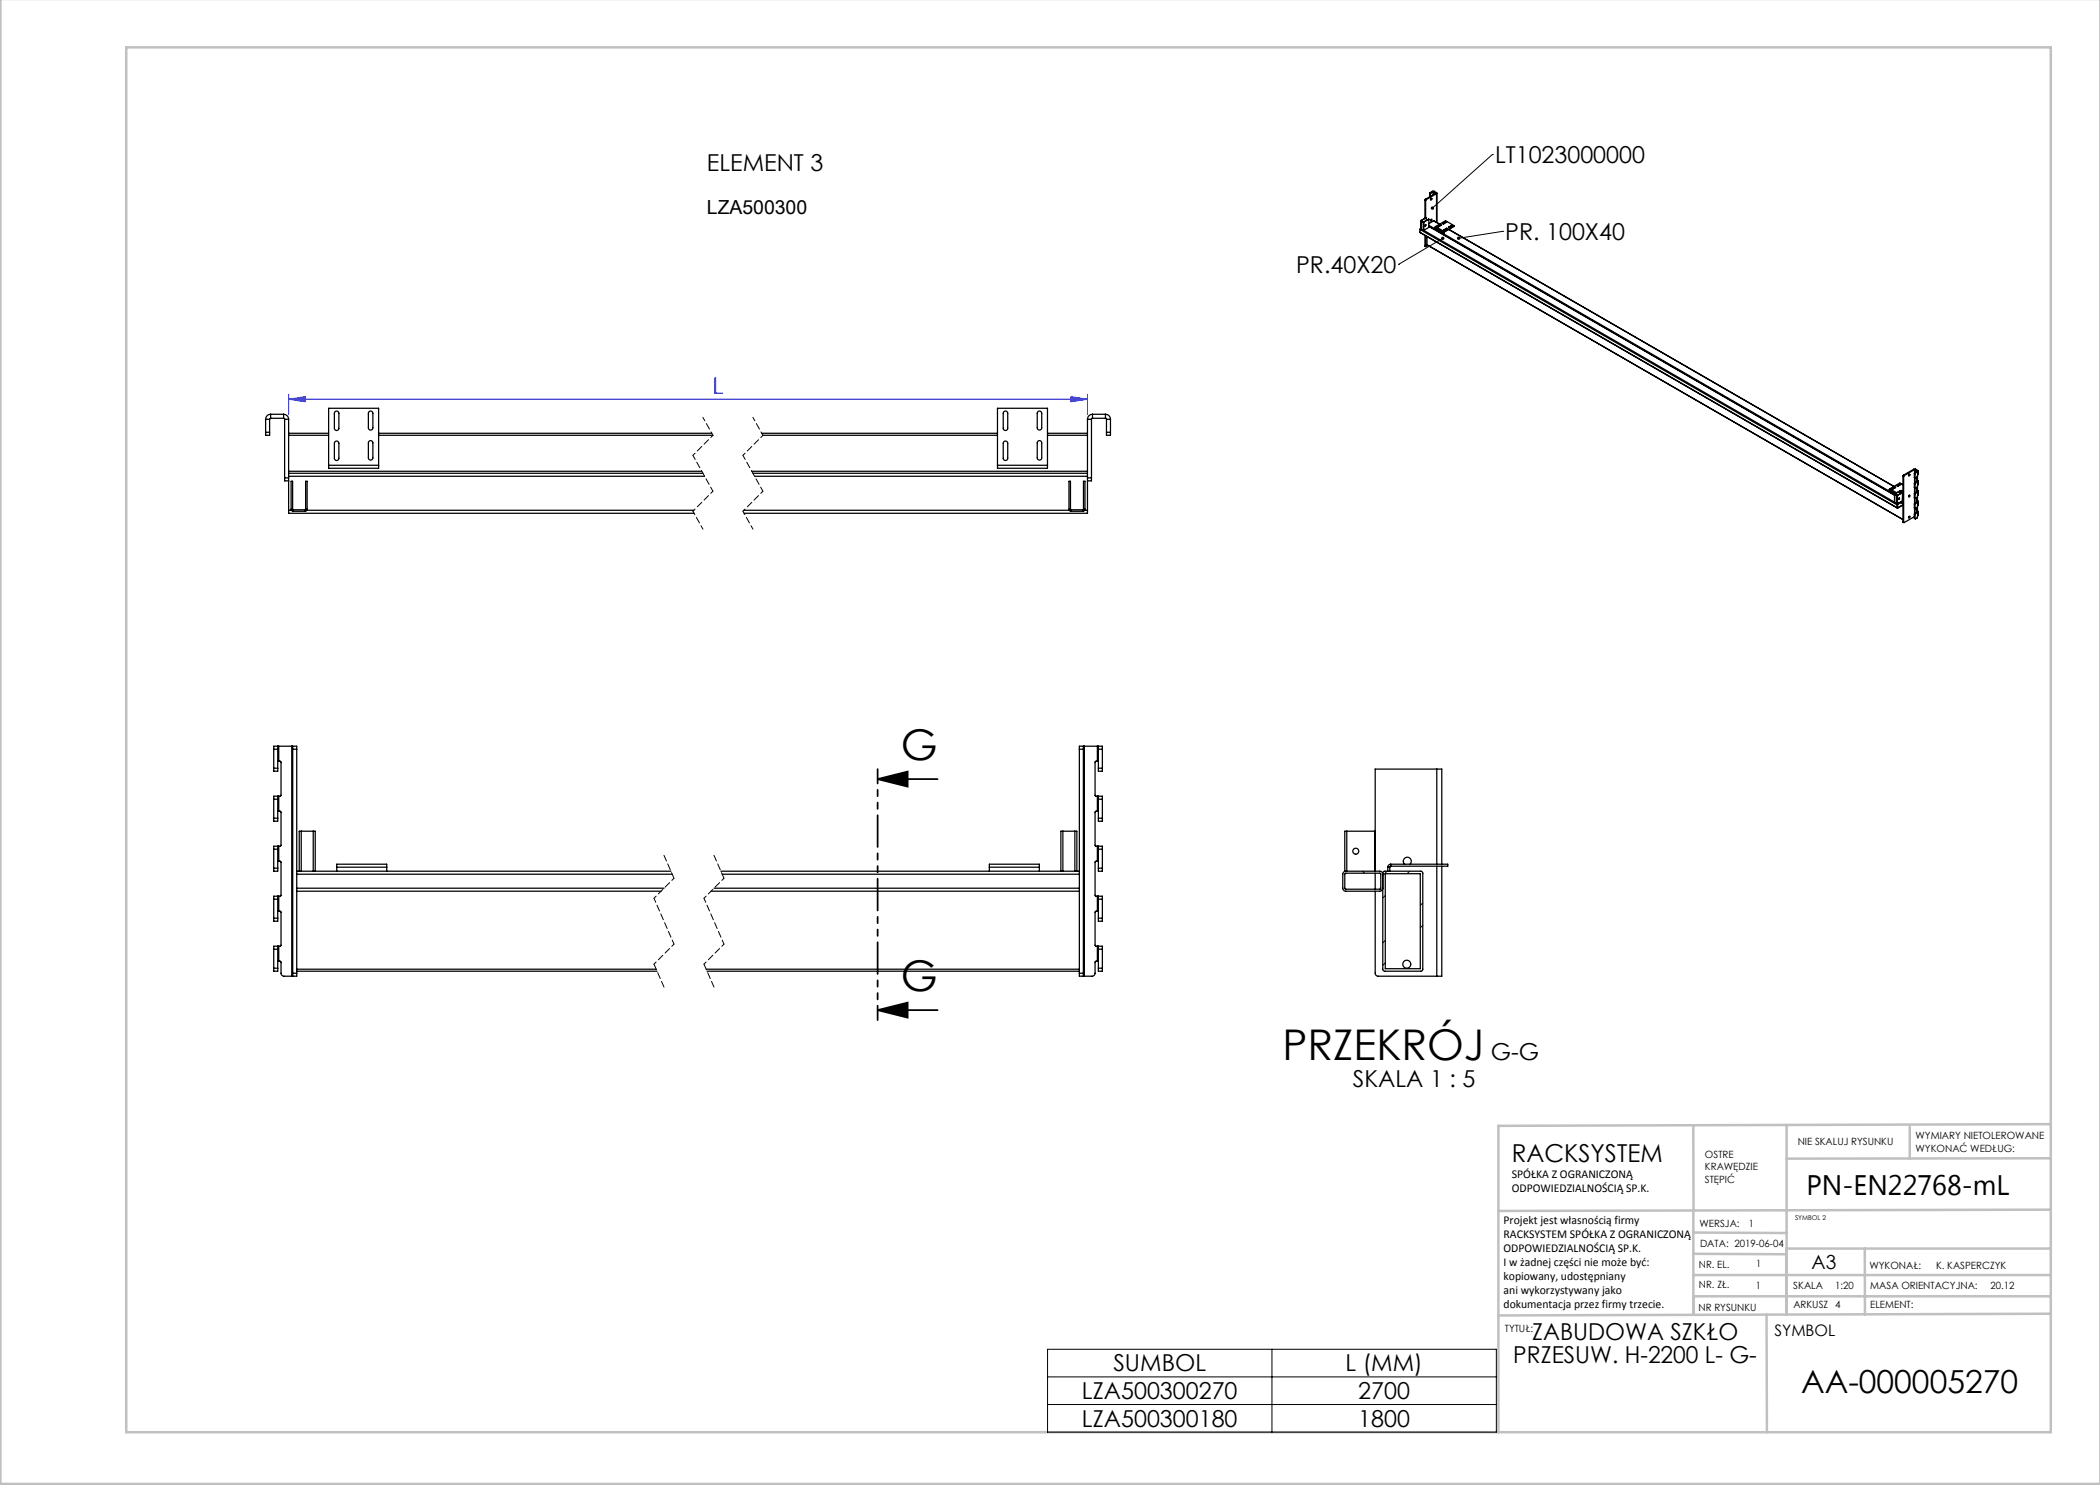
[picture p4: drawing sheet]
<svg xmlns="http://www.w3.org/2000/svg" width="420mm" height="297mm" viewBox="0 0 420 297" stroke-linecap="round" stroke-linejoin="round" font-family="sans-serif">
<path d="M175.5 155.8h12M175.5 155.8l6-1.5v3zM175.5 202h12M175.5 202l6-1.5v3z" fill="none" stroke="#000" stroke-width=".35"/>
<path d="M57.7 79.8l3.3-.5v1.1zM57.7 78.8v4.1M57.7 79.8h159.8M214.2 79.3l3.3 .5-3.3 .6zM217.5 78.8v4.1" fill="none" stroke="#00f" stroke-width=".2"/>
<path d="M132.8 171.1l2 4.6M142.8 171.1l2 4.6M130.8 192.8l2 4.6M140.8 192.8l2 4.6" fill="none" stroke="#000" stroke-width=".2" stroke-dasharray="1.3 .6"/>
<path d="M142.6 87.1l-4 4M142.6 98.2l-4 4M152.6 87.1l-4 4M152.6 98.2l-4 4M134.8 175.7l-4 4M144.8 175.7l-4 4M134.8 188.8l-4 4M144.8 188.8l-4 4" fill="none" stroke="#000" stroke-width=".2" stroke-dasharray="1.3 .6" stroke-dashoffset=".7"/>
<path d="M130.8 179.7l4 9.1M140.8 179.7l4 9.1" fill="none" stroke="#000" stroke-width=".2" stroke-dasharray="1.3 .6" stroke-dashoffset=".4"/>
<path d="M140.6 83.5l2 3.6M150.6 83.5l2 3.6M138.6 102.2l2 3.6M148.6 102.2l2 3.6" fill="none" stroke="#000" stroke-width=".2" stroke-dasharray="1.3 .6" stroke-dashoffset=".5"/>
<path d="M138.6 91.1l4 7.1M148.6 91.1l4 7.1" fill="none" stroke="#000" stroke-width=".2" stroke-dasharray="1.3 .6" stroke-dashoffset=".3"/>
<path d="M175.5 153.8v50.2" fill="none" stroke="#000" stroke-width=".35" stroke-dasharray="6.3 1.3 1.3 1.3 1.3 1.3" stroke-dashoffset="3.5"/>
<path d="M298.5 30.9h.1M298.5 30.9l-12 10.7M279.7 52.9h.1M288.6 47.7l-8.9 5.2M300.6 46.3h.1M300.6 46.3l-8.9 1.4M209.5 269.9h89.8v16.5h-89.8zM209.5 275.4h89.8M254.4 269.9v16.5M209.5 280.9h89.8" fill="none" stroke="#000" stroke-width=".2"/>
<g fill="none" stroke="#c0c0c0" stroke-width=".5">
<path d="M.1 -.1v296.9h419.9M25.2 9.5h385v276.9h-385zM338.7 225.2v16.9M357.3 225v37.9M382 225.4v6.3M410.1 224.8l-110.4 .4v61.2M410.1 231.7h-52.8M338.7 259.3h71.5M338.7 255h71.5M338.7 250.8l18.6 .1M338.7 246.5l18.6 .1M338.7 242.1v20.9"/>
<path d="M373 249.7v13.2M410.1 241.9l-110.4 .3M410.2 249.7h-52.9v13.2M353.3 262.9l.1 23.5M410.2 262.7l-110.5 .4"/>
</g>
<path d="M175.5 155.8l6-1.5v3zM175.5 202l6-1.5v3z" fill="#000"/>
<path d="M57.7 79.8l3.3-.5v1.1zM214.2 79.3l3.3 .5-3.3 .6z" fill="#00f"/>
<path d="M291.5 47.4l-.1 .3h.3h-.3a.34 .34 0 0 0 .4 .3 .34 .34 0 0 0 .2-.5 .34 .34 0 0 0-.5-.1zM288.3 47.4a.34 .34 0 0 0 0 .5 .34 .34 0 0 0 .4 0 .34 .34 0 0 0 .1-.4l-.2 .2 .2-.2-.2-.2zM286.2 41.4v.4l.3-.2-.3 .2a.34 .34 0 0 0 .5 .1 .34 .34 0 0 0 0-.5 .34 .34 0 0 0-.5 0z" fill="#000"/>
<g fill="none" stroke="#000" stroke-width=".25">
<path d="M285.1 39.8l-.1 .2M285.1 39.8l.1 .1M285.2 39.9l-.1 .2M285.9 38.7l.2 .1M285.9 38.7v.7M286 38.5l-.1 .2M286 38.5l.2 .1M286.1 38.8v.5M286.2 38.6l-.1 .2M286.2 39.7l-.1 .2M286.5 38.3h.3M286.5 38.3h.1"/>
<path d="M286.5 38.3l-.5 .2M286.6 38.3h.1M286.6 38.3l-.4 .3M286.6 38.3v.7M286.7 38.3l.5 .3M286.7 38.3v.6M286.8 38.3h-.1M286.8 38.3l.5 .2M287.2 38.6v.1M287.2 38.7h.1M287.3 38.5v.2M287.3 38.7l-2.1 1.2"/>
<path d="M287.3 38.5l-2.2 1.3M287.3 38.7v5.8M287.4 38.6v5.9M284 46.5l95.5 55.1M284 45.9l95.4 55.1M284 46.5l95.4 55.1M284 45.9v.6M284.1 45.7l.1 .1M284.1 45.7l-.1 .2M284.2 44.1v1.7M284.2 45.6l-.1 .1M284.2 44.1v.1"/>
<path d="M284.2 44.1h.1M284.2 44.2l.4 .2M284.2 45.8l.4 .3M284.3 44.1h.1M284.3 44.1l-.1 .1M284.3 44.1l.4 .3M284.6 44.4h.2M284.6 46.1h.2M284.6 44.4v1.7M284.7 44.4h.1M284.7 44.4h-.1M284.7 46.1l94.2 54.3"/>
<path d="M284.8 44.4v1.7M285 49.2l.2 .1M285 49.2l.1 .1M285 40l.1 .1M285 40v3.6M285 47.1v2.1M285.1 40.1v3.5M285.1 47.2v2.1M285.1 44.9l-.1 .3M285.3 43.6l-1.1 .5M285.3 43.6l-1 .5M285.3 43.6v.5"/>
<path d="M285.4 48.9l95.2 55M285.4 47.3v1.6M285.6 49.1l-.5 .2M285.8 45.2l93.1 53.8M285.8 43.8l-1 .6M285.8 43.8v1.7l-1 .6M285.8 43.8l-1.1 .6M285.8 45.1l93.6 54M285.8 45.3l93.1 53.7M286.3 43.9l-.2 .2M286.7 44.2l1.2 .6M286.7 44.2l-.9 .5"/>
<path d="M286.8 44.2h-.1M287 45.5l1.8 1M287 45.5v.2l1.8 1M287.1 45.3l-.1 .2M287.1 45.3l1.8 1M287.5 45.3v.1M287.5 45.4h.1M288.1 45l.1 .1M288.1 45.1h.1M288.1 45l-.6 .3M288.1 45v.1M288.1 45.1l-.6 .3"/>
<path d="M288.2 45.1l-.5 .3-.2-.1M288.6 44.7v.1M288.6 44.8h.1M288.8 46.5v.2M288.8 46h.1M288.8 46v.1M288.8 46.5h.1M288.9 46.3l-.1 .2M288.9 46.4l-.1 .1M288.9 46.3v.1M289.1 44.4l.2 .1M289.1 44.4l-.5 .3"/>
<path d="M289.1 44.4l-.5 .4M289.1 44.4h.1M289.3 45.7l.2 .1M289.3 45.7h.2M289.3 45.7l-.5 .3M289.3 45.7h.1M289.3 44.5l-.6 .3-.1-.1M289.5 45.8l-.6 .3-.1-.1M289.7 45.9l89.1 51.4M289.8 45.9l89 51.4M289.8 45.4h.1M290.3 45.1h.2"/>
<path d="M290.3 45.1l-.5 .3M290.3 45.1h.1M290.5 45.1l-.6 .4-.1-.1M290.9 45.2l-1.8-1.1-2 1.2M290.9 45.2l-2 1.1M290.9 45.2l-2 1.2M53.1 86.5v.6h.8v-.6M53.1 83.9h.8M53.1 86.5h.8M53.1 83.9v2.6M53.9 83.9v2.6M54.1 82.9a1 1 0 0 0-1 1"/>
<path d="M54.1 83.7l-.2 .2M54.1 82.9h2.6M54.1 83.7h2.6M54.1 82.9v.8M56.7 82.9a1 1 0 0 1 1 1M56.7 83.7l.2 .2M56.7 82.9v.8M56.9 95.6v.6h.8M56.9 83.9h.8M56.9 95.6h.8M56.9 83.9v11.7M57.7 95.6v.6"/>
<path d="M57.7 95.3h83.2M57.7 87.1h8M57.7 86.7h8M57.7 94.3h82.7M57.7 94.7h82.9M57.7 83.9v11.7M57.7 96.2v5.9M65.7 93.1v.6h10v-.6M65.7 93.1v-11.4h10v11.4M65.7 93.1h10M67 82.3l.3-.1 .4 .3 .1 3.2a.45 .45 0 0 1-.5 .4 .45 .45 0 0 1-.4-.4v-3zM67 88.3l.5-.1 .2 .3 .1 3.2a.45 .45 0 0 1-.5 .4 .45 .45 0 0 1-.4-.4v-3z"/>
<path d="M73.8 88.3l.5-.1 .2 .2 .1 3.2a.45 .45 0 0 1-.5 .4 .45 .45 0 0 1-.4-.4v-3zM73.8 82.3l.3-.1 .4 .3 .1 3.1a.45 .45 0 0 1-.5 .4 .45 .45 0 0 1-.4-.4v-2.9zM75.7 87.1h66.9M75.7 86.7h66.7M150.4 94.3h67.1M150.6 94.7h66.9M150.9 95.3h66.6M152.4 86.7h47.1M152.6 87.1h46.9M199.5 93.1v.6h10v-.6M199.5 93.1v-11.4h10v11.4M199.5 93.1h10"/>
<path d="M200.8 82.3l.5-.1 .2 .3v3.2a.45 .45 0 0 1-.4 .4 .45 .45 0 0 1-.5-.4v-3zM200.8 88.3l.5-.1 .2 .3v3.2a.45 .45 0 0 1-.4 .4 .45 .45 0 0 1-.5-.4v-3zM207.6 88.3l.5-.1 .2 .2v3.2a.45 .45 0 0 1-.4 .4 .45 .45 0 0 1-.5-.4v-3zM207.6 82.3l.3-.1 .4 .3v3.1a.45 .45 0 0 1-.4 .4 .45 .45 0 0 1-.5-.4v-2.9zM209.5 87.1h8M209.5 86.7h8M217.5 95.6v.6M217.5 83.9v11.7M217.5 96.2v5.9M217.5 83.9h.8M217.5 95.6h.8M218.3 95.6v.6h-.8"/>
<path d="M218.3 83.9v11.7M218.5 82.9a1 1 0 0 0-1 1M218.5 83.7l-.2 .2M218.5 82.9v.8M218.5 82.9h2.6M218.5 83.7h2.6M221.1 83.7l.2 .2M221.1 82.9a1 1 0 0 1 1 1M221.1 82.9v.8M221.3 86.5v.6h.8v-.6M221.3 83.9h.8M221.3 86.5h.8"/>
<path d="M221.3 83.9v2.6M222.1 83.9v2.6M377.9 97.9v.2l1.1 .7M377.9 97.9l1.2 .8M378 97.8l-.1 .1M378 97.8l1.3 .7M378.4 97.7v.1M378.4 97.8h.1M378.9 98.8v1.6M378.9 98.8v.1M378.9 98.9v1.6M378.9 98.8h.1"/>
<path d="M378.9 97.4l.2 .1M378.9 97.5h.2M378.9 97.4l-.5 .3M378.9 97.4v.1M378.9 97.5l-.5 .3M379 98.8h.1M379 98.8l.5 .3M379 98.8l-.1 .1M379.1 97.5l-.6 .3-.1-.1M379.4 99.1h.1M379.4 99.1v1.6M379.5 97.1v.1"/>
<path d="M379.5 97.2h.1M379.5 99.1v1.6M379.9 99.6l-.2 .2M380 98.8l-.1-.6-1 .6M380 96.8l.2 .1M380 96.9h.2M380 96.8l-.5 .3M380 96.8v.1M380 96.9l-.5 .3M380.2 98.1l.1 .1M380.2 98.2h.1M380.2 98.1l-1.2 .7"/>
<path d="M380.2 98.1v.1M380.2 98.2l-.2 .1M380.2 96.9l-.6 .3-.1-.1M380.3 98.2l-.3 .2M380.5 99.9l.1 .1M380.5 99.8h.1M380.5 98.5l-1.1 .6M380.5 98.5l-1 .6M380.5 98.5v1.7l-1 .5M380.6 97l-.6-.4-2 1.2M380.6 98.3l-.6 .3M380.6 98.4l-.6 .3"/>
<path d="M380.6 95.2l.1 .1M380.6 95.2v9.2M380.7 95l-.1 .2M380.7 95l.1 .1M380.7 95.3v9.1M380.8 95.1l-.1 .2M381.8 94.9l-.1 .2M381.9 99.1l-.2 .2M382.8 93.8h.3M382.8 93.8l.1 .1M382.8 93.8l-2.1 1.2M382.9 95.5h.1"/>
<path d="M382.9 97.5v.1M382.9 99.5v.1M382.9 95.5l.1 .1M382.9 94.7l.1 .1M382.9 94.7v.8M382.9 96.7v.8M382.9 98.8v.7M382.9 96.7l.1 .1M382.9 98.8h.1M382.9 97.6h.1M382.9 99.6l.1 .1M382.9 93.9h.1"/>
<path d="M382.9 93.9l-2.1 1.2M382.9 93.9v.7M382.9 95.5v1.1M382.9 97.6v1.1M382.9 99.6v1.1M383 93.9v.6M383 93.9l.4 .3M383 94.5l-.1 .2M383 96.5l-.1 .2M383 98.6l-.1 .2M383 94.5l.1 .1M383 96.5l.1 .1"/>
<path d="M383 98.6l.1 .1M383 94.8v1.7M383 96.8v1.8M383 98.8v1.8M383.1 93.8l-.1 .1M383.1 93.8l.5 .3M383.1 94.6l-.1 .2M383.1 96.6l-.1 .2M383.1 98.7l-.1 .1M383.4 96.1v.1M383.4 98.2h.1M383.4 95.5v.6"/>
<path d="M383.4 97.5v.7M383.4 99.5v.7M383.4 96.2h.1M383.4 98.2v.1M383.4 94.2h.1M383.4 98.3h.1M383.4 94.2l.2 .1M383.4 94.2l-.4 .3M383.4 96.3l.2 .1M383.4 98.3l.2 .1M383.4 96.2v.1M383.4 96.3h.1"/>
<path d="M383.5 96.1h.1M383.5 98.1v.1M383.5 96.1h-.1M383.5 95.1v1M383.5 97.1v1M383.5 99.2v.9M383.5 98.1l-.1 .1M383.5 96.1l-.1 .1M383.5 98.2h-.1M383.5 98.2h.1M383.6 94.9l-.1 .5-.5 .1M383.6 94.1v.2"/>
<path d="M383.6 97l-.2 .4-.3 .3-.2-.2M383.6 96.1v.3M383.6 99l-.2 .5-.3 .2-.2-.2M383.6 98.2v.2M383.6 96.1l-.6 .4M383.6 94.3v.6M383.6 96.4v.6M383.6 98.4v.6M383.6 94.3l-.5 .3M383.6 94.1l-.2 .1M383.6 96.4l-.5 .2M383.6 98.4l-.5 .3"/>
<path d="M383.6 98.2l-.6 .4M383.7 94.2l-.1 .7M383.7 96.3l-.1 .7M383.7 98.3l-.1 .7M57.7 102.1v.6h81.1M57.7 102.1h.6M58.2 101.9l.1 .2 .3 .2M58.2 101.9h.3M58.2 101.9v-5.6h.3v5.6M58.5 101.9l.1 .1M58.6 102h2.4M58.6 102.3h2.4"/>
<path d="M58.6 102v.3M61 102v.3M61.1 101.9l-.1 .1M61.1 101.9h.3M61.1 101.9v-5.6h.3v5.6M61.4 102.1h77.4M61.4 101.9l-.1 .2-.3 .2M148.8 102.1h65M213.8 101.9l.1 .2 .3 .2M213.8 101.9v-5.6h.3v5.6M213.8 101.9h.3M214.1 101.9l.1 .1"/>
<path d="M214.2 102v.3M214.2 102h2.4M214.2 102.3h2.4M216.6 102v.3M216.7 101.9l-.1 .1M216.7 101.9h.3M216.7 101.9v-5.6h.3v5.6M216.9 102.1h.6M217 101.9l-.1 .2-.3 .2M217.5 102.1v.6h-68.7M378.9 100.4v.1M378.9 100.5l.5 .2"/>
<path d="M379.4 100.7h.1M379.4 101v.6M379.5 100.7v.1M379.5 101.5h.1M379.5 100.8l-.1 .2M380.2 100.5l.4 .3M380.3 100.5l.3 .2M380.6 101l-1.1 .6h-.1M380.6 100.3l-1.1 .6v.6M380.6 104.4l.2 .1M380.6 100.2l-1.1 .6M380.6 100.9l-1.1 .6"/>
<path d="M380.6 104.4h.1M381.8 103.3l-.1 .2M382.9 103.3l-2.1 1.2-.1-.1M382.9 101.6v1.1M382.9 103.6l.1 .2M382.9 103.6l.1 .1M382.9 101.6l.1 .1M382.9 100.8v.8M382.9 102.8v.8M382.9 100.8l.1 .1M382.9 102.8l.1 .1M383 100.6l-.1 .2"/>
<path d="M383 102.7l-.1 .1M383 100.6l.1 .1M383 102.7h.1M383 100.9v1.8M383 102.9v.8M383.1 100.7l-.1 .2M383.1 102.7l-.1 .2M383.4 100.2v.1M383.4 102.3h.1M383.4 101.6v.7M383.4 100.3h.1M383.4 102.3v.1"/>
<path d="M383.4 100.3v.1M383.4 102.4h.1M383.4 100.4h.2M383.4 102.4l.2 .1M383.4 102.4l-.4 .3M383.5 103.4h.1M383.5 100.1v.1M383.5 102.2h.1M383.5 101.2v1M383.5 103.3h.1M383.5 100.1l-.1 .1M383.5 102.2l-.1 .1"/>
<path d="M383.5 100.2l-.1 .1M383.5 100.2h.1M383.5 102.2l.1 .1M383.6 101l-.1 .5-.5 .2M383.6 100.2v.2M383.6 103.1l-.1 .5-.5 .1M383.6 102.3v.2M383.6 100.4v.6M383.6 102.5v.6M383.6 100.4l-.5 .3M383.6 100.2l-.6 .4M383.6 102.5l-.5 .2"/>
<path d="M383.6 102.3l-.2 .1M383.7 100.3l-.1 .7M383.7 102.4l-.1 .7M54.7 153.6v.6h.8v-.6M54.7 149.8h.8M54.7 159.8h.8M54.7 153.6h.8M54.7 149.8v3.8M54.7 159.8v3.8M55.5 159.2v.6M55.5 159.2h-.8v.6M55.5 149.2v.6"/>
<path d="M55.5 149.2h-.8v.6M55.5 159.2h.2M55.5 152.2h.2M55.5 149.2h.2M55.5 149.8v3.8M55.5 159.8v3.8M55.7 152.2l.4 .1 .1 .1v6.6l-.1 .2h-.4M55.7 149.2h2.6M55.7 149.2v3M55.7 159.2v3M58.3 149.2h.2M58.3 149.2v46"/>
<path d="M58.5 149.2h.8v.6M58.5 149.2v.6M58.5 149.8h.8M58.5 149.8v44.8M59.3 149.8v24.4M215.9 149.8v24.4M215.9 149.8h.8M216.7 149.2v.6M216.7 149.2h-.8v.6M216.7 149.2h.2M216.7 149.8v44.8M216.9 149.2h2.6"/>
<path d="M216.9 149.2v46M219.5 159.2h.2M219.5 152.2h.2M219.5 149.2h.2M219.5 152.2l-.4 .1-.1 .1v6.6l.1 .2h.4M219.5 149.2v3M219.5 159.2v3M219.7 149.2v.6M219.7 149.2h.8v.6M219.7 159.2h.8v.6M219.7 159.2v.6M219.7 153.6v.6h.8v-.6"/>
<path d="M219.7 149.8h.8M219.7 149.8v3.8M219.7 159.8v3.8M219.7 159.8h.8M219.7 153.6h.8M220.5 149.8v3.8M220.5 159.8v3.8M287.4 153.8h1v19M287.4 153.8h-12.4v20.4M287.4 153.8v19M54.7 173.6v.6h.8v-.6M54.7 163.6v.6h.8v-.6"/>
<path d="M54.7 179.8h.8M54.7 169.8h.8M54.7 173.6h.8M54.7 163.6h.8M54.7 169.8v3.8M54.7 179.8v3.8M55.5 169.2v.6M55.5 169.2h-.8v.6M55.5 179.2v.6M55.5 179.2h-.8v.6M55.5 162.2h.2M55.5 169.2h.2"/>
<path d="M55.5 172.2h.2M55.5 179.2h.2M55.5 169.8v3.8M55.5 179.8v3.8M55.7 172.2l.4 .1 .1 .1v6.6l-.1 .2h-.4M55.7 162.2l.4 .1 .1 .1v6.6l-.1 .2h-.4M55.7 169.2v3M55.7 179.2v3M59.3 174.2h.9M59.3 177.6v.6M59.3 174.2v.6M59.3 174.8h75.1"/>
<path d="M59.3 177.6h73.5M59.3 178.2h72.9M59.3 174.8v2.8M59.3 178.2v16.4M60.2 166.2h-.4v8M60.2 174.2h2.4M60.2 166.2h2.4M60.2 166.2v8M62.6 166.2h.4v8M62.6 174.2h71.6M62.6 166.2v8M67.3 173.4v-.6h10v.6"/>
<path d="M67.3 173.4h10M67.3 173.4v.8M77.3 173.4v.8M142.2 178.2h73.7M142.8 177.6h73.1M144.2 174.2h68.4M144.4 174.8h71.5M197.9 173.4v-.6h10v.6M197.9 173.4h10M197.9 173.4v.8M207.9 173.4v.8M212.6 166.2h-.4v8"/>
<path d="M212.6 166.2v8M212.6 174.2h2.4M212.6 166.2h2.4M215 166.2h.4v8M215 174.2h.9M215 166.2v8M215.9 177.6v.6M215.9 174.2v.6M215.9 174.8v2.8M215.9 178.2v16.4M219.5 179.2h.2M219.5 162.2h.2"/>
<path d="M219.5 172.2h.2M219.5 169.2h.2M219.5 162.2l-.4 .1-.1 .1v6.6l.1 .2h.4M219.5 172.2l-.4 .1-.1 .1v6.6l.1 .2h.4M219.5 169.2v3M219.5 179.2v3M219.7 173.6v.6h.8v-.6M219.7 179.2v.6M219.7 179.2h.8v.6M219.7 169.2h.8v.6M219.7 169.2v.6M219.7 163.6v.6h.8v-.6"/>
<path d="M219.7 179.8h.8M219.7 169.8v3.8M219.7 179.8v3.8M219.7 169.8h.8M219.7 173.6h.8M219.7 163.6h.8M220.5 169.8v3.8M220.5 179.8v3.8M269 174.7h7l.2 .1-.1 2.9-.1 .1h-6.9l-.1-.2zM269.2 174.2h6.8a.6 .6 0 0 1 .6 .6M269.2 174.2a.6 .6 0 0 0-.6 .6v2.8a.6 .6 0 0 0 .6 .6h6.8a.6 .6 0 0 0 .6-.6M269.4 166.2h-.4v8h.2"/>
<path d="M269.4 166.2h5.6v8M269.4 166.2v8M275 178.2v16.4a.6 .6 0 0 0 .6 .6h11.8M275 174.6v3.2M276.7 174.4l.3-.2h7.2l.3 .3 .1 19.3-.3 .4h-7.3l-.4-.2v-19.4zM277.1 174.7h7v19h-7zM277.6 173.4h.4M277.6 173.4v.8M278 173.4v.8M278.2 172.8a.6 .6 0 0 0-.6 .6M278.2 173.2l-.2 .2M278.2 172.8h11.4v.4h-11.4"/>
<path d="M278.2 172.8v.4M280.9 172.8a.8 .8 0 0 1 0-1.1 .8 .8 0 0 1 1.1 0 .8 .8 0 0 1 0 1.1M287.4 173.2v22M288.4 173.2v22h-1M54.7 183.6v.6h.8v-.6M54.7 193.6v.6h.8v-.6M54.7 183.6h.8M54.7 193.6h.8M54.7 189.8h.8M54.7 189.8v3.8M55.5 189.2v.6M55.5 189.2h-.8v.6"/>
<path d="M55.5 192.2h.2M55.5 189.2h.2M55.5 182.2h.2M55.5 189.8v3.8M55.7 192.2l.5 .2v2.2a.6 .6 0 0 0 .6 .6h1.5M55.7 182.2l.4 .1 .1 .1v6.6l-.1 .2h-.4M55.7 189.2v3M58.3 195.2h.2M58.5 194.6v.6M58.5 194.6h.8M59.3 194.6v.6h-.8M59.3 194.2h72.1"/>
<path d="M59.3 193.8h71.9M141.2 193.8h74.7M141.4 194.2h74.5M215.9 194.6v.6h.8M215.9 194.6h.8M216.7 194.6v.6M216.7 195.2h.2M219.5 182.2h.2M219.5 192.2h.2M219.5 189.2h.2M219.5 182.2l-.4 .1-.1 .1v6.6l.1 .2h.4M219.5 192.2l-.5 .2v2.2a.6 .6 0 0 1-.6 .6h-1.5"/>
<path d="M219.5 189.2v3M219.7 193.6v.6h.8v-.6M219.7 189.2h.8v.6M219.7 189.2v.6M219.7 183.6v.6h.8v-.6M219.7 183.6h.8M219.7 189.8v3.8M219.7 193.6h.8M219.7 189.8h.8M220.5 189.8v3.8"/>
<circle cx="286.3" cy="39.9" r=".17"/>
<circle cx="285.1" cy="45.1" r=".13"/>
<circle cx="286.2" cy="44" r=".17"/>
<circle cx="379.8" cy="99.7" r=".13"/>
<circle cx="381.8" cy="99.2" r=".17"/>
<circle cx="381.9" cy="95.1" r=".17"/>
<circle cx="381.9" cy="103.5" r=".17"/>
<circle cx="271.2" cy="170.2" r=".6"/>
<circle cx="281.4" cy="192.8" r=".8"/>
</g>
<path d="M272.5 174.2l.4 .4M276.1 177.8l.3 .3M277.1 179.1l-.5 .5M277.4 174.2l-.8 .9M281.9 174.2l-.5 .5M277.1 188.1l-.5 .5M277.1 192.6l-.5 .5M284.6 180.6l-.5 .5M284.6 185.1l-.5 .5" fill="none" stroke="#000" stroke-width=".2"/>
<g font-size="8.5">
<text x="180.2" y="152">G</text>
<text x="180.2" y="198.2">G</text>
<text x="256.5" y="212.1">PRZEKRÓJ</text>
</g>
<text font-size="6.3" x="360.2" y="278.5">AA-000005270</text>
<text font-size="5.6" x="361.3" y="239.1">PN-EN22768-mL</text>
<text font-size="4.9" x="302.4" y="232.4">RACKSYSTEM</text>
<g font-size="4.7">
<text x="141.4" y="34.2">ELEMENT 3</text>
<text x="299" y="32.7">LT1023000000</text>
<text x="301.1" y="48.1">PR. 100X40</text>
<text x="259.2" y="54.6">PR.40X20</text>
<text x="298.1" y="212.1">G-G</text>
<text x="270.6" y="217.4">SKALA 1 : 5</text>
<text x="306.4" y="268.1">ZABUDOWA SZKŁO</text>
<text x="222.7" y="274.3">SUMBOL</text>
<text x="269.1" y="274.3">L (MM)</text>
<text x="302.7" y="272.6">PRZESUW. H-2200 L- G-</text>
<text x="216.4" y="279.8">LZA500300270</text>
<text x="271.7" y="279.8">2700</text>
<text x="216.4" y="285.3">LZA500300180</text>
<text x="271.7" y="285.3">1800</text>
</g>
<text font-size="4.7" fill="#00f" x="142.5" y="78.8">L</text>
<g font-size="3.9">
<text x="141.4" y="42.7">LZA500300</text>
<text x="362.3" y="253.8">A3</text>
</g>
<text font-size="3.2" x="354.9" y="267.2">SYMBOL</text>
<g font-size="2.4">
<text x="302.4" y="235.6">SPÓŁKA Z OGRANICZONĄ</text>
<text x="302.4" y="238.4">ODPOWIEDZIALNOŚCIĄ SP.K.</text>
<text x="300.7" y="244.7">Projekt jest własnością firmy</text>
<text x="300.7" y="247.5">RACKSYSTEM SPÓŁKA Z OGRANICZONĄ</text>
<text x="300.7" y="250.3">ODPOWIEDZIALNOŚCIĄ SP.K.</text>
<text x="300.7" y="253.1">I w żadnej części nie może być:</text>
<text x="300.7" y="256">kopiowany, udostępniany</text>
<text x="300.7" y="258.8">ani wykorzystywany jako</text>
<text x="300.7" y="261.6">dokumentacja przez firmy trzecie.</text>
</g>
<g font-size="2">
<text x="383.1" y="227.9">WYMIARY NIETOLEROWANE</text>
<text x="341" y="231.6">OSTRE</text>
<text x="359.5" y="228.9">NIE SKALUJ RYSUNKU</text>
<text x="383.1" y="230.4">WYKONAĆ WEDŁUG:</text>
<text x="341" y="234.1">KRAWĘDZIE</text>
<text x="341" y="236.6">STĘPIĆ</text>
<text x="339.9" y="245.4">WERSJA:</text>
<text x="349.8" y="245.4">1</text>
<text x="340" y="249.4">DATA: 2019-06-04</text>
<text x="339.8" y="257.6">NR. ZŁ.</text>
<text x="339.8" y="253.5">NR. EL.</text>
<text x="351.2" y="257.8">1</text>
<text x="351.2" y="253.4">1</text>
<text x="358.7" y="257.7">SKALA</text>
<text x="367" y="257.7">1:20</text>
<text x="373.9" y="253.8">WYKONAŁ:</text>
<text x="374.1" y="257.7">MASA ORIENTACYJNA:</text>
<text x="387.2" y="253.8">K. KASPERCZYK</text>
<text x="398.1" y="257.7">20.12</text>
<text x="339.7" y="262.3">NR RYSUNKU</text>
<text x="358.7" y="261.7">ARKUSZ 4</text>
<text x="374.1" y="261.7">ELEMENT:</text>
<text x="301" y="266.4">TYTUŁ:</text>
</g>
<text font-size="1.3" x="359" y="244">SYMBOL 2</text>
</svg>
